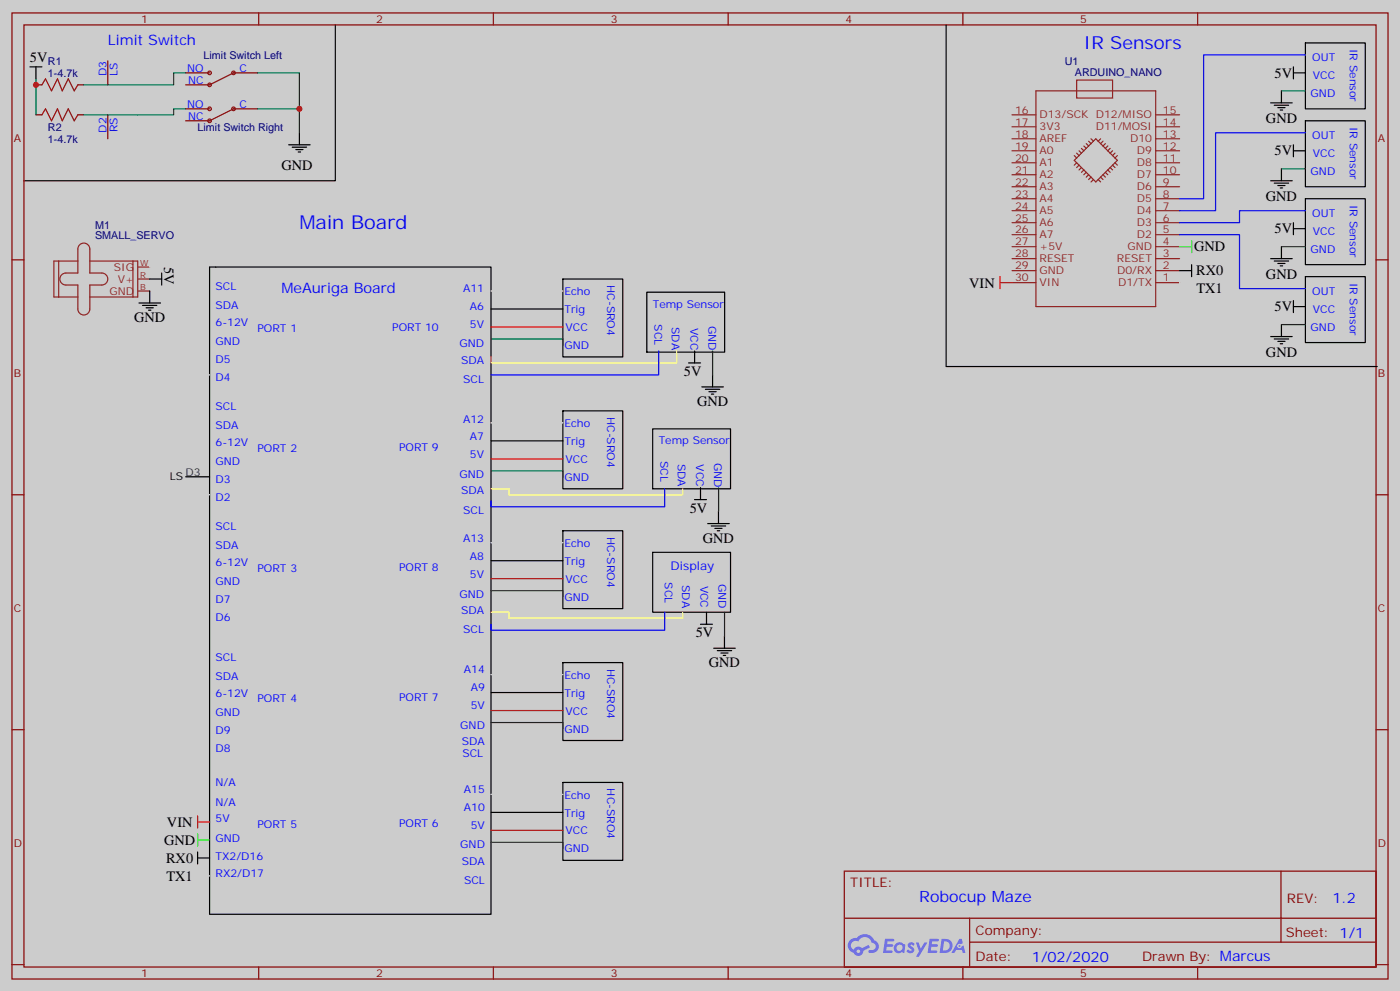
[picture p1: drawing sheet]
<svg xmlns="http://www.w3.org/2000/svg" width="412mm" height="292mm" viewBox="0 0 412 292" stroke-linecap="round" stroke-linejoin="round" font-family="sans-serif">
<path d="M0 0h412.4v291.7h-412.4z" fill="#ccc"/>
<g fill="none" stroke="#000" stroke-width=".35">
<path d="M98.8 7.3v45.9h-91.7M384.5 12.6h17.7v19.4h-17.7zM384.5 35.6h17.7v19.4h-17.7zM384.5 58.5h17.7v19.4h-17.7zM61.7 78.6h82.9v190.5h-82.9zM165.8 82.1h17.6v23h-17.6zM190.5 86h23v17.6h-23zM384.5 81.4h17.7v19.4h-17.7zM165.8 120.9h17.6v23h-17.6zM192.3 126.2h22.9v17.7h-22.9zM165.8 156.2h17.6v22.9h-17.6zM192.3 162.6h22.9v17.6h-22.9z"/>
<path d="M165.8 195h17.6v22.9h-17.6zM165.8 230.3h17.6v22.9h-17.6z"/>
</g>
<g fill="none" stroke="#870000" stroke-width=".35">
<path d="M3.5 3.8h405.4v284.3h-405.4zM7.1 7.3h398.2v277.3h-398.2zM76.2 3.8v3.5M145.3 3.8v3.5M214.5 3.8v3.5M283.6 3.8v3.5M352.8 3.8v3.5M3.5 76.5h3.6M405.3 76.5h3.6M3.5 145.6h3.6M405.3 145.6h3.6M3.5 214.8h3.6"/>
<path d="M405.3 214.8h3.6M248.7 256.4h156.6v28.2h-156.6zM377.3 256.4v20.9M248.7 270.2h156.5M285.6 277.3h119.6M285.6 270.2v14.2M3.5 283.9h3.6M76.2 284.6v3.5M145.3 284.6v3.5M214.5 284.6v3.5M283.6 284.6v3.5M352.8 284.6v3.5"/>
<path d="M405.3 283.9h3.6"/>
</g>
<g fill="#5487ff">
<path d="M267.7 277.6a1.22 1.22 0 0 1 1.7 .2l-.4 .6a.47 .47 0 0 0-.3-.4 .47 .47 0 0 0-.5 .2l.1 .2a1.14 1.14 0 0 1 .8 1.8 1.14 1.14 0 0 1-1.9 0l-.2-.2 .5-.6 .7 .5a.29 .29 0 0 0 .3-.3 .29 .29 0 0 0-.2-.3 1.04 1.04 0 0 1-.6-1.7z"/>
<path d="M260.7 276.3h2.4l.3 .2-.2 .5-1.8 .1-.1 .8h1.5l.3 .4-.3 .4h-1.6l-.2 1.1h1.7l.2 .3-.2 .3-2.6 .1z"/>
<path d="M273.8 276.3h2.4l.3 .2-.1 .5-1.8 .1-.2 .8h1.6l.3 .4-.4 .4h-1.6l-.1 1.1h1.7l.2 .3-.2 .3-2.6 .1z"/>
<path d="M282.6 276.3h.7l.3 1.3-.6 .3a.69 .69 0 0 0-1 .3 .69 .69 0 0 0 .4 .9 .69 .69 0 0 0 .9-.6l.5-.2 .6 2.2h-.8l-.2-.9h-1.8l-.5 .9h-.8z"/>
<path d="M269.8 277.4h.8l.6 1.8 1.1-1.8h.9l-2.6 4.2h-.8l.9-1.5z"/>
<path d="M277.4 276.3l-.6 4.2h1.3a2.11 2.11 0 0 0 2.5-2.1 2.11 2.11 0 0 0-2.5-2.1zM278.1 277.1a1.39 1.39 0 0 1 1.7 1.4 1.39 1.39 0 0 1-1.8 1.3h-.3z"/>
<path d="M263.7 277.9a1.54 1.54 0 0 0-.1 2.2 1.54 1.54 0 0 0 2.2 .1l.6 .3 .3-2.3-.2-.3h-.4a1.49 1.49 0 0 0-2.4 0zM264 278.9a.94 .94 0 0 1 1.8 0 .94 .94 0 0 1-1.8 0z"/>
<path d="M250.4 276.7a2.18 2.18 0 0 0 1.1 3.7 1.44 1.44 0 0 0 1.6 .9 1.44 1.44 0 0 0 1.2-1.4l2-1.1-.5-.7-1.9 1a1.47 1.47 0 0 0-2.4 .4 1.39 1.39 0 0 1-.7-1.9 1.39 1.39 0 0 1 2-.5 2.12 2.12 0 0 1 2.2-1.3 2.12 2.12 0 0 1 1.9 1.7 1.14 1.14 0 0 1 1.1 1.4 1.14 1.14 0 0 1-1.7 .7 .43 .43 0 0 0-.5 .4 .43 .43 0 0 0 .4 .5 1.98 1.98 0 0 0 2.5-1.2 1.98 1.98 0 0 0-1.2-2.6 3.1 3.1 0 0 0-5.3-.6l-.9 .1zM252.3 280a.55 .55 0 0 1 1.1 0 .55 .55 0 0 1-1.1 0z"/>
<circle cx="282.6" cy="278.4" r=".26"/>
</g>
<path d="M12.3 25l1.1-1.8 1.8 3.5 1.7-3.5 1.4 3.5 1.8-3.5 1.8 3.5 1-1.7M12.3 33.8l1.1-1.8 1.8 3.6 1.7-3.6 1.4 3.6 1.8-3.6 1.8 3.6 1-1.8" fill="none" stroke="#a10000" stroke-width=".35"/>
<path d="M31.7 17.9v7.1M10.6 25h1.7M10.6 33.8h1.7M22.9 25h1.8M22.9 33.8h1.8M31.7 33.8v7.1M54.7 25h7M54.7 21.4h7M54.7 32h7M54.7 35.6h7M68.8 21.4h7M68.8 32h7" fill="none" stroke="#870000" stroke-width=".35"/>
<g fill="none" stroke="#900" stroke-width=".35">
<path d="M68.8 21.4l-7.1 3.6M68.8 32l-7.1 3.6"/>
<circle cx="61.7" cy="32" r=".53"/>
<circle cx="61.7" cy="21.4" r=".53"/>
<circle cx="61.7" cy="25" r=".53"/>
<circle cx="61.7" cy="35.6" r=".53"/>
<circle cx="68.8" cy="32" r=".53"/>
<circle cx="68.8" cy="21.4" r=".53"/>
</g>
<g fill="none" stroke="#8c2424" stroke-width=".35">
<path d="M298.1 37.3h7.1M298.1 33.8h7.1M305.2 26.7h35.2v63.5h-35.2zM317.1 23.6h10.6v5.3h-10.6zM340.4 37.3h7.1M340.4 33.8h7.1M298.1 40.9h7.1M298.1 44.4h7.1M298.1 47.9h7.1M298.1 51.4h7.1M298.1 55h7.1M298.1 58.5h7.1"/>
<path d="M316.4 45.8l.7 .7M317.1 45.1l.8 .7M317.1 47.9l-.7 .7M317.9 44.4l.7 .7M317.9 48.6l-.8 .7M318.6 43.7l.7 .7M318.6 49.3l-.7 .7M319.3 43l.7 .7M319.3 50l-.7 .7M320 42.3l.7 .7M320 50.7l-.7 .7M320.7 41.6l.7 .7"/>
<path d="M320.7 51.4l-.7 .7M321.4 40.9l.7 .7M321.4 52.1l-.7 .7M322.1 52.8l-.7 .8M322.8 40.9l6.3 6.3-6.3 6.4-6.4-6.4zM323.5 52.8l.7 .8M324.2 52.1l.7 .7M324.2 40.9l-.7 .7M324.9 51.4l.7 .7M324.9 41.6l-.7 .7M325.6 42.3l-.7 .7M325.6 50.7l.7 .7"/>
<path d="M326.3 50l.7 .7M326.3 43l-.7 .7M327 43.7l-.7 .7M327 49.3l.7 .7M327.7 48.6l.7 .7M327.7 44.4l-.7 .7M328.4 47.9l.7 .7M328.4 45.1l-.7 .7M329.1 45.8l-.7 .7M340.4 40.9h7.1M340.4 44.4h7.1M340.4 47.9h7.1"/>
<path d="M340.4 51.4h7.1M340.4 55h7.1M340.4 58.5h7.1M17.3 76.8v10.6M22.9 76.8h-7v10.6h7M23.4 72.1a1.76 1.76 0 0 1 2-.4 1.76 1.76 0 0 1 1.1 1.6v7.1h3.5a1.76 1.76 0 0 1 1.8 1.7 1.76 1.76 0 0 1-1.8 1.8h-3.5v7a1.76 1.76 0 0 1-1.8 1.8 1.76 1.76 0 0 1-1.8-1.8v-7h-3.5a1.76 1.76 0 0 1-1.8-1.8 1.76 1.76 0 0 1 1.8-1.7h3.5v-7.1zM26.5 76.8h14.1v10.6h-14.1M39.2 76.8v10.6M40.6 78.6h3.5M298.1 62h7.1M298.1 65.5h7.1M298.1 69.1h7.1"/>
<path d="M298.1 72.6h7.1M298.1 76.1h7.1M298.1 79.7h7.1M340.4 62h7.1M340.4 65.5h7.1M340.4 69.1h7.1M340.4 72.6h7.1M340.4 76.1h7.1M340.4 79.7h7.1M40.6 82.1h3.5M40.6 85.7h3.5M298.1 83.2h7.1"/>
<path d="M340.4 83.2h7.1"/>
</g>
<path d="M44.1 78.6v-1.8h8.8v33.5h8.8M347.5 83.2v1.7h3.5M351 83.2v3.5M54.7 145.6h7M58.2 257.8h3.5M58.2 256v3.6" fill="none" stroke="#fff" stroke-width=".35"/>
<g fill="none" stroke="#000" stroke-width=".35">
<path d="M8.8 19.7h3.5M10.6 19.7v3.5M278.7 7.3v100.6h127M381 19.7v3.5M88.2 39.1v3.5M374.3 30.3h6.3M375.4 31h4.2M376.4 31.7h2.1M377.1 32.4h.7M377.5 26.7v3.6M381 21.4h3.5M85 42.6h6.4"/>
<path d="M86.1 43.3h4.2M87.1 44h2.2M87.8 44.7h.7M374.3 53.2h6.3M375.4 53.9h4.2M376.4 54.6h2.1M377.1 55.3h.7M377.5 49.7v3.5M381 42.6v3.5M381 44.4h3.5M347.5 79.7h3.5M351 77.9v3.5"/>
<path d="M374.3 76.1h6.3M375.4 76.8h4.2M376.4 77.5h2.1M377.1 78.2h.7M377.5 72.6v3.5M381 65.5v3.6M381 67.3h3.5M40.9 89.2h6.4M42 89.9h4.2M43 90.6h2.2M43.7 91.3h.7M44.1 85.7v3.5"/>
<path d="M44.1 82.1h3.5M47.6 80.4v3.5M144.6 90.9h21.2M374.3 99.1h6.3M375.4 99.8h4.2M377.5 95.5v3.6M381 88.5v3.5M381 90.2h3.5M202.8 106.8h3.6M204.6 103.3v3.5M206.7 113.9h6.4M207.8 114.6h4.2"/>
<path d="M208.8 115.3h2.2M209.5 116h.8M209.9 110.3v3.6M376.4 100.5h2.1M377.1 101.2h.7M144.6 129.8h21.2M54.7 140.3h7M204.6 147h3.5M206.4 143.5v3.5M208.5 154.1h6.3M209.5 154.8h4.3M210.6 155.5h2.1"/>
<path d="M211.3 156.2h.7M211.6 150.6v3.5M144.6 165h21.2M206.4 183.7h3.5M208.1 180.2v3.5M210.2 190.8h6.4M211.3 191.5h4.2M212.3 192.2h2.2M213.1 192.9h.7M213.4 187.3v3.5M144.6 203.8h21.2M144.6 239.1h21.2"/>
<path d="M58.2 252.5h3.5M58.2 250.8v3.5"/>
</g>
<path d="M347.5 72.6h3.5M351 70.8v3.6M58.2 247.2h3.5M58.2 245.5v3.5" fill="none" stroke="#0f0" stroke-width=".35"/>
<path d="M144.6 96.2h21.2M294.6 83.2h3.5M294.6 81.4v3.5M144.6 135h21.2M144.6 170.3h21.2M144.6 209.1h21.2M58.2 241.9h3.5M58.2 240.2v3.5M144.6 244.4h21.2" fill="none" stroke="#f00" stroke-width=".35"/>
<g fill="none" stroke="#008700" stroke-width=".35">
<path d="M10.6 23.2v10.6M54.7 21.4h-3.5v3.6h-26.5M54.7 32h-3.5v1.8h-26.5M75.8 21.4h12.4v17.7M75.8 32h12.4M377.5 26.7h7M377.5 49.7h7M377.5 72.6h7M144.6 99.8h21.2v1.7M377.5 95.5h7M209.9 103.3v7M144.6 138.6h21.2v1.7"/>
<path d="M211.7 143.5v7.1M144.6 173.8h21.2v1.8M213.4 180.2v7.1M144.6 212.7h21.2v1.7M144.6 247.9h21.2v1.8"/>
</g>
<path d="M199.3 103.3v3.5h-54.7v-1.7M144.6 143.9h5.3v1.7h51.2v-1.7M144.6 180.2h5.3v1.8h51.2v-1.8" fill="none" stroke="#ff0" stroke-width=".35"/>
<path d="M384.5 16.2h-30v42.3h-7M384.5 39.1h-26.4v22.9h-10.6M347.5 69.1h17.6v15.8h19.4M384.5 62h-19.4v3.5h-17.6M194 103.3v7h-49.4M195.8 143.9v5.3h-51.2v-1.8M195.8 180.2v5.3h-51.2v-1.8" fill="none" stroke="#00f" stroke-width=".35"/>
<g fill="#fff" stroke="#fff" stroke-width=".35">
<path d="M144.6 233.8h21.2z"/>
<path d="M144.6 198.5h21.2z"/>
<path d="M144.6 159.7h21.2z"/>
<path d="M144.6 124.5h21.2z"/>
<path d="M144.6 85.7h21.2z"/>
</g>
<g fill="#c00">
<circle cx="10.6" cy="25" r=".88"/>
<circle cx="88.2" cy="32" r=".88"/>
</g>
<text font-size="5.6" fill="#00f" x="88.2" y="67.3">Main Board</text>
<text font-size="5.3" fill="#00f" x="319.3" y="14.4">IR Sensors</text>
<text font-size="4.6" fill="#00f" x="270.8" y="265.4">Robocup Maze</text>
<g font-size="4.2" fill="#00f">
<text x="31.7" y="13.3">Limit Sw</text>
<text x="50" y="13.3">itch</text>
<text x="82.9" y="86.4">MeAuriga Board</text>
<text x="392.5" y="265.7">1.2</text>
<text x="304" y="283">1/02/2020</text>
</g>
<g font-size="4.2">
<text x="8.8" y="18.2">5V</text>
<text x="375.4" y="22.8">5V</text>
<text x="372.9" y="36.3">GND</text>
<text x="375.4" y="45.8">5V</text>
<text x="82.9" y="50">GND</text>
<text x="372.9" y="59.2">GND</text>
<text x="375.4" y="68.7">5V</text>
<text x="351.7" y="74">GND</text>
<text x="48.3" y="78.6" transform="rotate(90 48.3 78.6)">5V</text>
<text x="352.3" y="81.1">RX0</text>
<text x="372.9" y="82.1">GND</text>
<text x="285.5" y="84.6">VIN</text>
<text x="352.4" y="86.4">TX1</text>
<text x="39.5" y="94.8">GND</text>
<text x="375.4" y="91.6">5V</text>
<text x="372.9" y="105.1">GND</text>
<text x="201.4" y="110.7">5V</text>
<text x="205.3" y="119.5">GND</text>
<text x="203.2" y="150.9">5V</text>
<text x="207.1" y="159.7">GND</text>
<text x="204.9" y="187.6">5V</text>
<text x="208.8" y="196.4">GND</text>
<text x="49.2" y="243.3">VIN</text>
<text x="48.3" y="248.6">GND</text>
<text x="48.9" y="253.9">RX0</text>
<text x="49" y="259.2">TX1</text>
</g>
<g font-size="3.9" fill="#800">
<text x="250.5" y="261">TITLE:</text>
<text x="379.1" y="265.7">REV:</text>
<text x="287.4" y="275.2">Company:</text>
<text x="378.7" y="275.8">Sheet: 1/1</text>
<text x="287.4" y="282.9">Date:</text>
<text x="336.4" y="282.9">Draw</text>
<text x="346.6" y="282.9">n By: Marcus</text>
</g>
<text font-size="3.5" fill="#00f" x="197.6" y="167.9">Display</text>
<g font-size="3.2" fill="#800">
<text x="41.6" y="6.8">1</text>
<text x="110.8" y="6.8">2</text>
<text x="179.9" y="6.8">3</text>
<text x="249.1" y="6.8">4</text>
<text x="318.2" y="6.8">5</text>
<text x="4.1" y="41.9">A</text>
<text x="405.9" y="41.9">A</text>
<text x="4.1" y="111.1">B</text>
<text x="405.9" y="111.1">B</text>
<text x="4.1" y="180.2">C</text>
<text x="405.9" y="180.2">C</text>
<text x="4.1" y="249.3">D</text>
<text x="405.9" y="249.3">D</text>
<text x="41.6" y="287.6">1</text>
<text x="110.8" y="287.6">2</text>
<text x="179.9" y="287.6">3</text>
<text x="249.1" y="287.6">4</text>
<text x="318.2" y="287.6">5</text>
</g>
<g font-size="3.2" fill="#000080">
<text x="60" y="17.4">Limit Switch Left</text>
<text x="14.1" y="22.7">1-4.7k</text>
<text x="14.1" y="19.2">R1</text>
<text x="313.6" y="19.1">U1</text>
<text x="316.6" y="22.5">ARDUINO_NANO</text>
<text x="14.1" y="38.6">R2</text>
<text x="58.2" y="38.6">Limit Switch Right</text>
<text x="14.1" y="42.1">1-4.7k</text>
<text x="28" y="70.5">SMALL_SERVO</text>
<text x="28" y="67.5">M1</text>
</g>
<g font-size="3.2" fill="#00f">
<text x="386.6" y="17.9">OUT</text>
<text x="397.6" y="14.4" transform="rotate(90 397.6 14.4)">IR Sensor</text>
<text x="31.4" y="22.4" transform="rotate(-90 31.4 22.4)">D3</text>
<text x="34.6" y="22.5" transform="rotate(-90 34.6 22.5)">LS</text>
<text x="55.1" y="21.1">NO</text>
<text x="70.6" y="21.1">C</text>
<text x="386.7" y="23.2">VCC</text>
<text x="55.4" y="24.6">NC</text>
<text x="386.1" y="28.5">GND</text>
<text x="55.1" y="31.7">NO</text>
<text x="55.4" y="35.2">NC</text>
<text x="70.6" y="31.7">C</text>
<text x="31.4" y="39.1" transform="rotate(-90 31.4 39.1)">D2</text>
<text x="34.6" y="38.9" transform="rotate(-90 34.6 38.9)">RS</text>
<text x="386.6" y="40.9">OUT</text>
<text x="397.6" y="37.3" transform="rotate(90 397.6 37.3)">IR Sensor</text>
<text x="386.7" y="46.1">VCC</text>
<text x="386.1" y="51.4">GND</text>
<text x="386.6" y="63.8">OUT</text>
<text x="397.6" y="60.3" transform="rotate(90 397.6 60.3)">IR Sensor</text>
<text x="386.7" y="69.1">VCC</text>
<text x="386.1" y="74.4">GND</text>
<text x="178.9" y="83.9" transform="rotate(90 178.9 83.9)">HC-SRO4</text>
<text x="397.6" y="83.2" transform="rotate(90 397.6 83.2)">IR Sensor</text>
<text x="63.5" y="85.3">SCL</text>
<text x="136.4" y="85.9">A11</text>
<text x="166.3" y="86.9">Echo</text>
<text x="386.6" y="86.7">OUT</text>
<text x="63.5" y="95.9">6-12V</text>
<text x="63.5" y="90.9">SDA</text>
<text x="138.4" y="91.2">A6</text>
<text x="166.2" y="92.2">Trig</text>
<text x="192.3" y="90.6">Temp Sensor</text>
<text x="192.8" y="95.5" transform="rotate(90 192.8 95.5)">SCL</text>
<text x="208.7" y="95.9" transform="rotate(90 208.7 95.9)">GND</text>
<text x="386.7" y="92">VCC</text>
<text x="63.5" y="101.5">GND</text>
<text x="75.8" y="97.6">PORT 1</text>
<text x="115.5" y="97.3">PORT 10</text>
<text x="138.4" y="96.5">5V</text>
<text x="166.6" y="97.4">VCC</text>
<text x="197.9" y="96.2" transform="rotate(90 197.9 96.2)">SDA</text>
<text x="203.4" y="96.4" transform="rotate(90 203.4 96.4)">VCC</text>
<text x="386.1" y="97.3">GND</text>
<text x="63.5" y="106.8">D5</text>
<text x="135.3" y="102.1">GND</text>
<text x="135.8" y="107.1">SDA</text>
<text x="166.3" y="102.7">GND</text>
<text x="63.5" y="112.1">D4</text>
<text x="136.5" y="112.7">SCL</text>
<text x="63.5" y="120.7">SCL</text>
<text x="136.4" y="124.4">A12</text>
<text x="166.3" y="125.7">Echo</text>
<text x="178.9" y="122.7" transform="rotate(90 178.9 122.7)">HC-SRO4</text>
<text x="63.5" y="126.3">SDA</text>
<text x="63.5" y="131.3">6-12V</text>
<text x="138.4" y="129.6">A7</text>
<text x="166.2" y="131">Trig</text>
<text x="194" y="130.8">Temp Sensor</text>
<text x="63.5" y="136.9">GND</text>
<text x="75.8" y="133">PORT 2</text>
<text x="117.6" y="132.7">PORT 9</text>
<text x="138.4" y="134.9">5V</text>
<text x="166.6" y="136.2">VCC</text>
<text x="194.5" y="135.7" transform="rotate(90 194.5 135.7)">SCL</text>
<text x="199.7" y="136.5" transform="rotate(90 199.7 136.5)">SDA</text>
<text x="205.1" y="136.7" transform="rotate(90 205.1 136.7)">VCC</text>
<text x="210.4" y="136.1" transform="rotate(90 210.4 136.1)">GND</text>
<text x="63.5" y="142.2">D3</text>
<text x="135.3" y="140.6">GND</text>
<text x="166.3" y="141.5">GND</text>
<text x="63.5" y="147.5">D2</text>
<text x="135.8" y="145.5">SDA</text>
<text x="63.5" y="156">SCL</text>
<text x="136.5" y="151.2">SCL</text>
<text x="63.5" y="161.6">SDA</text>
<text x="136.4" y="159.6">A13</text>
<text x="166.3" y="160.9">Echo</text>
<text x="178.9" y="158" transform="rotate(90 178.9 158)">HC-SRO4</text>
<text x="63.5" y="166.5">6-12V</text>
<text x="117.6" y="168">PORT 8</text>
<text x="138.4" y="164.9">A8</text>
<text x="166.2" y="166.2">Trig</text>
<text x="63.5" y="172.2">GND</text>
<text x="75.8" y="168.3">PORT 3</text>
<text x="138.4" y="170.2">5V</text>
<text x="166.6" y="171.5">VCC</text>
<text x="195.8" y="171.4" transform="rotate(90 195.8 171.4)">SCL</text>
<text x="200.9" y="172.2" transform="rotate(90 200.9 172.2)">SDA</text>
<text x="206.4" y="172.4" transform="rotate(90 206.4 172.4)">VCC</text>
<text x="211.7" y="171.8" transform="rotate(90 211.7 171.8)">GND</text>
<text x="63.5" y="177.5">D7</text>
<text x="135.3" y="175.9">GND</text>
<text x="166.3" y="176.8">GND</text>
<text x="63.5" y="182.8">D6</text>
<text x="135.8" y="180.8">SDA</text>
<text x="136.5" y="186.4">SCL</text>
<text x="63.5" y="194.4">SCL</text>
<text x="178.9" y="196.8" transform="rotate(90 178.9 196.8)">HC-SRO4</text>
<text x="63.5" y="200.1">SDA</text>
<text x="136.7" y="198.2">A14</text>
<text x="138.7" y="203.5">A9</text>
<text x="166.3" y="199.7">Echo</text>
<text x="63.5" y="205">6-12V</text>
<text x="75.8" y="206.8">PORT 4</text>
<text x="117.6" y="206.4">PORT 7</text>
<text x="138.7" y="208.8">5V</text>
<text x="166.2" y="205">Trig</text>
<text x="63.5" y="215.9">D9</text>
<text x="63.5" y="210.6">GND</text>
<text x="135.6" y="214.4">GND</text>
<text x="166.3" y="215.6">GND</text>
<text x="166.6" y="210.3">VCC</text>
<text x="63.5" y="221.2">D8</text>
<text x="136.1" y="219.4">SDA</text>
<text x="136.2" y="222.8">SCL</text>
<text x="63.5" y="231.5">N/A</text>
<text x="136.7" y="233.5">A15</text>
<text x="178.9" y="232.1" transform="rotate(90 178.9 232.1)">HC-SRO4</text>
<text x="63.5" y="237.1">N/A</text>
<text x="136.7" y="238.8">A10</text>
<text x="166.3" y="235">Echo</text>
<text x="63.5" y="242">5V</text>
<text x="75.8" y="243.8">PORT 5</text>
<text x="117.6" y="243.5">PORT 6</text>
<text x="138.7" y="244.1">5V</text>
<text x="166.2" y="240.3">Trig</text>
<text x="166.6" y="245.6">VCC</text>
<text x="63.5" y="247.7">GND</text>
<text x="135.6" y="249.7">GND</text>
<text x="166.3" y="250.9">GND</text>
<text x="63.5" y="253">TX2/D16</text>
<text x="136.1" y="254.6">SDA</text>
<text x="63.5" y="258.3">RX2/D17</text>
<text x="136.7" y="260.3">SCL</text>
</g>
<g font-size="3.2" fill="#8d2323">
<text x="299" y="33.4">16</text>
<text x="306.2" y="34.9">D13/SCK D12/MISO</text>
<text x="342.5" y="33.4">15</text>
<text x="299" y="40.5">18</text>
<text x="299" y="37">17</text>
<text x="306.2" y="41.9">AREF</text>
<text x="306.2" y="38.4">3V3</text>
<text x="322.8" y="38.4">D11/MOSI</text>
<text x="332.9" y="41.9">D10</text>
<text x="342.5" y="37">14</text>
<text x="342.5" y="40.5">13</text>
<text x="299" y="47.6">20</text>
<text x="299" y="44">19</text>
<text x="306.2" y="45.4">A0</text>
<text x="334.9" y="45.4">D9</text>
<text x="342.5" y="44">12</text>
<text x="342.5" y="47.6">11</text>
<text x="299" y="51.1">21</text>
<text x="306.2" y="52.5">A2</text>
<text x="306.2" y="49">A1</text>
<text x="334.9" y="49">D8</text>
<text x="334.9" y="52.5">D7</text>
<text x="342.5" y="51.1">10</text>
<text x="299" y="58.1">23</text>
<text x="299" y="54.6">22</text>
<text x="306.2" y="59.5">A4</text>
<text x="306.2" y="56">A3</text>
<text x="334.9" y="56">D6</text>
<text x="334.9" y="59.5">D5</text>
<text x="342.5" y="54.6">9</text>
<text x="342.5" y="58.1">8</text>
<text x="299" y="65.2">25</text>
<text x="299" y="61.7">24</text>
<text x="306.2" y="63.1">A5</text>
<text x="334.9" y="63.1">D4</text>
<text x="342.5" y="61.7">7</text>
<text x="342.5" y="65.2">6</text>
<text x="299" y="68.7">26</text>
<text x="306.2" y="70.1">A7</text>
<text x="306.2" y="66.6">A6</text>
<text x="334.9" y="66.6">D3</text>
<text x="334.9" y="70.1">D2</text>
<text x="342.5" y="68.7">5</text>
<text x="299" y="75.8">28</text>
<text x="299" y="72.2">27</text>
<text x="306.2" y="77.2">RESET</text>
<text x="306.2" y="73.7">+5V</text>
<text x="329" y="77.2">RESET</text>
<text x="332.1" y="73.7">GND</text>
<text x="342.5" y="72.2">4</text>
<text x="342.5" y="75.8">3</text>
<text x="33.5" y="79.7">SIG</text>
<text x="34.7" y="83.2">V+</text>
<text x="299" y="82.8">30</text>
<text x="299" y="79.3">29</text>
<text x="306.2" y="80.7">GND</text>
<text x="329.1" y="80.7">D0/RX</text>
<text x="342.5" y="79.3">2</text>
<text x="342.5" y="82.8">1</text>
<text x="32.2" y="86.7">GND</text>
<text x="306.2" y="84.2">VIN</text>
<text x="329.3" y="84.2">D1/TX</text>
</g>
<text font-size="3.2" x="50" y="141.4">LS</text>
<text font-size="3.2" fill="#333" x="54.7" y="140">D3</text>
<text font-size="3.2" fill="#fff" x="54.7" y="145.6">D2</text>
<g font-size="2.5" fill="#8d2323">
<text x="41.3" y="78.2">W</text>
<text x="41.3" y="81.8">R</text>
<text x="41.3" y="85.3">B</text>
</g>
</svg>
